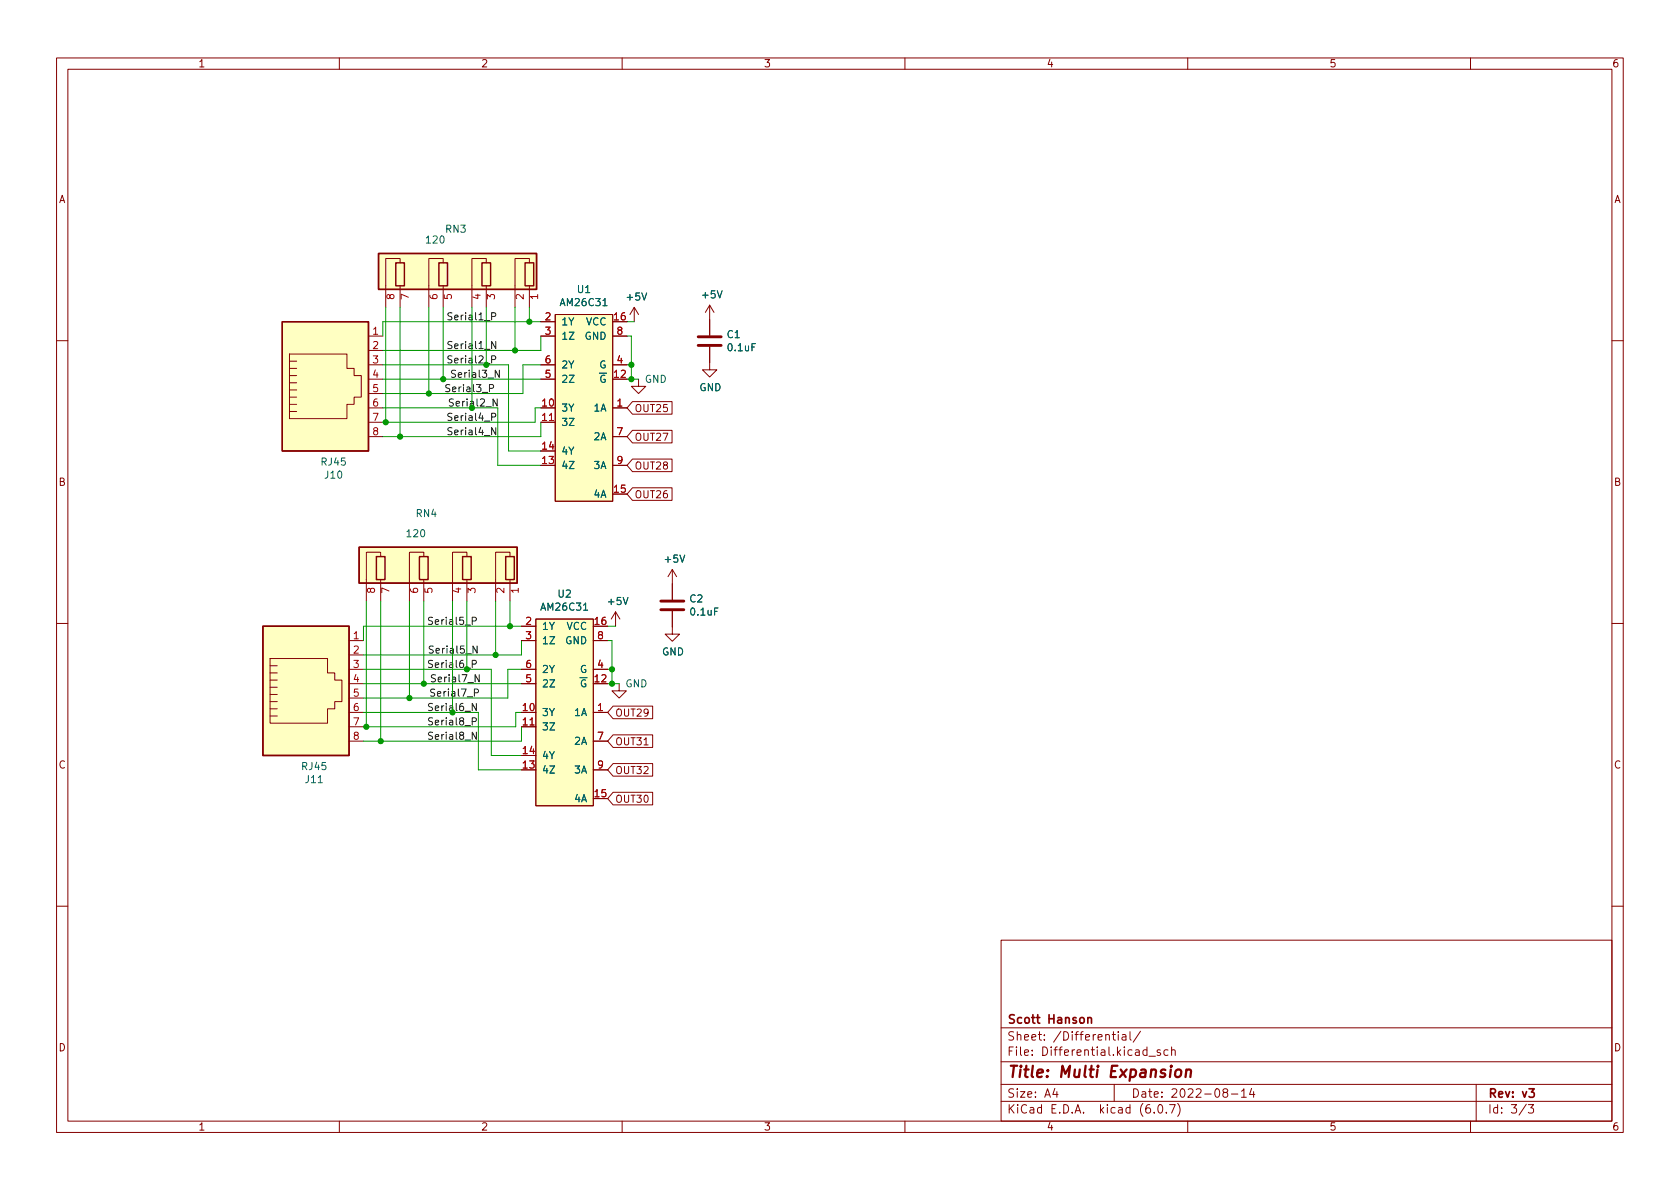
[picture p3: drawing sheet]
<svg xmlns="http://www.w3.org/2000/svg" width="297mm" height="210mm" viewBox="0 0 297 210" stroke-linecap="round" stroke-linejoin="round" font-family="sans-serif">
<g fill="none" stroke="#840000" stroke-width=".18">
<path d="M10 10.2h277v190.1h-277zM12 12.2h273v186.1h-273zM60 10.2v2M110 10.2v2M160 10.2v2M210 10.2v2M260 10.2v2M65.2 59.4h2.5M70.7 46.5v-.8h-2.5v8.7M70.7 50.5v3.9M78.4 46.5v-.8h-2.6v8.7M78.4 50.5v3.9"/>
<path d="M86 46.5v-.8h-2.6v8.7M86 50.5v3.9M93.6 46.5v-.8h-2.5v8.7M93.6 50.5v3.9M95.6 59.4h2.6M95.6 56.9h2.6M98.2 55.6h10.1v33h-10.1zM108.3 59.4h2.6M112.1 54.4l-.7 1.2M112.1 54.4v2.5M112.1 54.4l.8 1.2M125.5 54v5.3"/>
<path d="M125.5 54l-.8 1.2M125.5 54l.7 1.2M10 60.2h2M51.2 63.9h1.3M51.2 65.1h1.3M51.2 66.4h1.3M51.2 67.7h1.3M51.2 69h1.3M51.2 70.2h1.3M51.2 62.6h10.1v2.5h1.3v1.3h1.3v3.8h-1.3v1.3h-1.3v2.5h-10.1zM51.2 71.5h1.3M51.2 72.8h1.3"/>
<path d="M65.2 62h2.5M65.2 64.5h2.5M65.2 67.1h2.5M65.2 69.6h2.5M65.2 72.1h2.5M65.2 74.7h2.5M65.2 77.2h2.5M95.6 64.5h2.6M95.6 67.1h2.6M95.6 74.7h2.6M108.3 64.5h2.6M108.3 72.1h2.6"/>
<path d="M108.3 77.2h2.6M111.8 71h7v2.2h-7l-.9-1.1zM111.8 76.1h7v2.2h-7l-.9-1.1zM112.9 67.1v1.2h1.3l-1.3 1.3-1.3-1.3h1.3M125.5 61.3v4.1h1.2l-1.2 1.3-1.3-1.3h1.3M285 60.2h2M67.3 98.4v-.7h-2.5v8.6M74.9 98.4v-.7h-2.5v8.6M82.5 98.4v-.7h-2.5v8.6M90.2 98.4v-.7h-2.6v8.6M108.3 82.3h2.6M111.8 81.2h7v2.2h-7l-.9-1.1z"/>
<path d="M111.8 86.3h7v2.2h-7l-.9-1.1zM10 110.2h2M47.8 117.7h1.2M47.8 119h1.2M47.8 116.5h10.1v2.5h1.3v1.3h1.3v3.8h-1.3v1.2h-1.3v2.6h-10.1zM61.7 113.3h2.6M61.7 115.8h2.6M61.7 118.4h2.6M67.3 102.5v3.8M74.9 102.5v3.8M82.5 102.5v3.8M90.2 102.5v3.8"/>
<path d="M92.2 113.3h2.5M92.2 118.4h2.5M92.2 110.7h2.5M94.7 109.5h10.2v33h-10.2zM104.9 113.3h2.5M104.9 118.4h2.5M108.8 108.2l-.7 1.3M108.8 108.2v2.5M108.8 108.2l.8 1.3M118.9 108.1v4h1.2l-1.2 1.3-1.3-1.3h1.3M118.9 100.7v5.3M118.9 100.7l-.8 1.3"/>
<path d="M118.9 100.7l.7 1.3M285 110.2h2M47.8 120.3h1.2M47.8 121.5h1.2M47.8 122.8h1.2M47.8 124.1h1.2M47.8 125.3h1.2M47.8 126.6h1.2M61.7 120.9h2.6M61.7 123.4h2.6M61.7 126h2.6M61.7 128.5h2.6"/>
<path d="M61.7 131.1h2.6M92.2 120.9h2.5M92.2 128.5h2.5M104.9 126h2.5M104.9 131.1h2.5M104.9 136.1h2.5M108.4 129.9h7v2.3h-7l-1-1.1zM108.4 135h7v2.2h-7l-1-1.1zM108.4 124.9h7v2.2h-7l-1-1.1zM109.5 120.9v1.3h1.2l-1.2 1.2-1.3-1.2h1.3M108.4 140.1h7v2.2h-7l-1-1.1zM10 160.2h2"/>
<path d="M177 166.3h108v32h-108zM285 160.2h2M60 198.3v2M110 198.3v2M160 198.3v2M177 194.8h108M177 191.8h108M177 187.8h108M177 181.8h108M186.5 192.5l-.4 1h1M186.9 193v1M196.6 182.9h.6"/>
<path d="M196.9 182.4v1.3l.3 .2M197 191.8v3M197.7 182.4v.2M197.7 182.9v1M198.4 183h.6l.1 .9M199.1 183.3l-.5 .1a.29 .29 0 0 0-.2 .2 .29 .29 0 0 0 .2 .3h.5M199.8 182.4v1.3l.2 .2M201.6 182.4l-1.2 1.9M203.1 186.8h1.2M204.1 196.7v.1M204.9 195.4l.2-.1a.81 .81 0 0 1 .6 .7 .81 .81 0 0 1-.3 .8h-.2a.81 .81 0 0 1-.6-.6 .81 .81 0 0 1 .3-.8zM205.1 185.7l-.3-.1-.2 .2v.3l.5 .1v.4h-.5"/>
<path d="M206.2 196.7v.1M206.5 185.7l-.4-.1-.3 .3v.4l.1 .3h.6M206.8 195.3h1l-.7 1.5M207.1 185.8l.3-.2 .3 .1 .1 .9M207.1 185.1v1.5M208.2 195.1a1.72 1.72 0 0 1 0 2.3M210 198.3v2M216.5 193.2l-.3-.3 .1-.2 .2-.2 .4 .1 .2 .2-.1 .2-.6 .2-.2 .3 .1 .4 .2 .1h.4l.2-.3-.1-.4-.2-.1M217.7 193.5h1.2M219.5 193l.4-.5v1.5M219.5 194h.9M221.3 192.5l-.4 1h1"/>
<path d="M221.6 193v1M260 198.3v2M261 191.8v6.5M269.9 195.3l-1.3 1.9M270.2 195.3h1l-.6 .6 .5 .1v.7l-.2 .1h-.5l-.2-.1"/>
</g>
<path d="M192.3 179.9v1M192.3 180.1l.3-.2 .3 .1 .1 .9M270.3 192.5h1l-.5 .6 .4 .1v.7l-.2 .1h-.4l-.3-.1" fill="none" stroke="#840000" stroke-width=".3"/>
<path d="M207.9 189.3a.52 .52 0 0 1 .6-.2 .52 .52 0 0 1 .4 .4l-.1 .6a.55 .55 0 0 1-.5 .4 .55 .55 0 0 1-.5-.4zM209.8 189.3a.49 .49 0 0 1 .8 .1l-.1 1.1M209.8 189.1l-.2 1.4" fill="none" stroke="#840000" stroke-width=".4"/>
<path d="M123.4 59.6h4.1M123.4 61.1h4.1M116.8 107.8h4.1M116.8 106.3h4.1" fill="none" stroke="#840000" stroke-width=".51"/>
<g fill="#ffffc2" stroke="#ffffc2" stroke-width=".18">
<path d="M66.9 44.8h28v6.4h-28z"/>
<path d="M49.9 56.9h15.3v22.9h-15.3z"/>
<path d="M46.5 110.7h15.2v22.9h-15.2z"/>
<path d="M63.5 96.8h27.9v6.3h-27.9z"/>
<path d="M94.7 109.5h10.2v33h-10.2z"/>
<path d="M98.2 55.6h10.1v33h-10.1z"/>
</g>
<path d="M49.9 56.9h15.3v22.9h-15.3zM66.9 44.8h28v6.4h-28zM70 46.5h1.5v4h-1.5zM77.6 46.5h1.5v4h-1.5zM85.2 46.5h1.5v4h-1.5zM92.8 46.5h1.6v4h-1.6zM63.5 96.8h27.9v6.3h-27.9zM66.5 98.4h1.6v4.1h-1.6zM74.2 98.4h1.5v4.1h-1.5zM81.8 98.4h1.5v4.1h-1.5zM89.4 98.4h1.5v4.1h-1.5zM46.5 110.7h15.2v22.9h-15.2z" fill="none" stroke="#840000" stroke-width=".25"/>
<g fill="none" stroke="#0f0f0f" stroke-width=".18">
<path d="M86.9 56l.6-.1 .2-.2-.1-.3-.7-.1v1.3M86.5 68.7l.6-.1 .2-.2-.1-.3-.7-.1v1.3M86.9 63.6l.6-.1 .2-.2-.1-.3-.7-.1v1.3M86.9 73.7h.6l.2-.2-.1-.3-.7-.1v1.2M87.7 75.6v1.3l-.8-1.3v1.3M87.7 60.4v1.2l-.8-1.2v1.2M87.9 70.5v1.3l-.7-1.3v1.3M88.3 65.5v1.2l-.7-1.2v1.2M83.5 117.4h.6l.1-.2v-.3l-.7-.1v1.2M83.5 109.8h.6l.1-.2v-.3l-.7-.2v1.3M84.3 114.2v1.3l-.7-1.3v1.3M84.7 119.3v1.3l-.7-1.3v1.3"/>
<path d="M83.5 127.6l.6-.1 .1-.1v-.4l-.7-.1v1.3M83.9 122.5h.6l.1-.2-.1-.3-.6-.2v1.3M84.2 124.4v1.3l-.7-1.3v1.3M84.2 129.5v1.2l-.7-1.2v1.2"/>
</g>
<g fill="none" stroke="#009600" stroke-width=".18">
<path d="M68.2 54.4v20.3M70.7 54.4v22.8M75.8 54.4v15.2M78.4 54.4v12.7M83.4 54.4v17.7M86 54.4v10.1M91.1 54.4v7.6M93.6 54.4v2.5M95.6 59.4v2.6h-27.9M95.6 56.9h-27.9v2.5M110.9 56.9h1.2M110.9 59.4h.7v7.7"/>
<path d="M67.7 67.1h27.9M67.7 72.1h20.3v10.2h7.6M67.7 64.5h22.2v15.3h5.7M95.6 72.1h-1v2.6h-26.9M95.6 64.5h-3.1v5.1h-24.8M95.6 74.7v2.5h-27.9M110.9 67.1h2M110.9 64.5h.7M64.3 118.4h22.6v15.2h5.3M64.8 106.3v22.2M67.3 106.3v24.8M72.4 106.3v17.1"/>
<path d="M74.9 106.3v14.6M80 106.3v19.7M82.5 106.3v12.1M87.6 106.3v9.5M90.2 106.3v4.4M92.2 118.4h-2.4v5h-25.5M92.2 110.7h-27.9v2.6M92.2 113.3v2.5h-27.9M107.4 113.3h.8v7.6M107.4 118.4h.8M107.4 110.7h1.4M64.3 126h20.3v10.1h7.6"/>
<path d="M64.3 120.9h27.9M92.2 126h-1v2.5h-26.9M92.2 128.5v2.6h-27.9M107.4 120.9h2.1"/>
</g>
<g fill="#009600" stroke="#009600" stroke-width=".18">
<circle cx="67.3" cy="131.1" r=".46"/>
<circle cx="64.8" cy="128.5" r=".46"/>
<circle cx="72.4" cy="123.4" r=".46"/>
<circle cx="74.9" cy="120.9" r=".46"/>
<circle cx="87.6" cy="115.8" r=".46"/>
<circle cx="70.7" cy="77.2" r=".46"/>
<circle cx="68.2" cy="74.7" r=".46"/>
<circle cx="78.4" cy="67.1" r=".46"/>
<circle cx="75.8" cy="69.6" r=".46"/>
<circle cx="108.2" cy="120.9" r=".46"/>
<circle cx="90.2" cy="110.7" r=".46"/>
<circle cx="108.2" cy="118.4" r=".46"/>
<circle cx="111.6" cy="67.1" r=".46"/>
<circle cx="111.6" cy="64.5" r=".46"/>
<circle cx="93.6" cy="56.9" r=".46"/>
<circle cx="91.1" cy="62" r=".46"/>
</g>
<text font-size="2.8" fill="#840000" x="178" y="190.6">Title: Multi Expansion</text>
<g font-size="2.1" fill="#840000">
<text x="178" y="184">Sheet: /Differential/</text>
<text x="178" y="181">Scott Hanson</text>
<text x="178" y="186.7">File: Differential.kicad_sch</text>
<text x="178" y="196.9">KiCad E.D.A. kicad (6.0.7)</text>
<text x="178" y="194.1">Size: A4</text>
<text x="200" y="194.1">Date: 2022-08-14</text>
<text x="263" y="194.1">Rev: v3</text>
<text x="263" y="196.9">Id: 3/3</text>
</g>
<g font-size="1.8" fill="#840000">
<text x="35" y="11.9">1</text>
<text x="85" y="11.9">2</text>
<text x="135" y="11.9">3</text>
<text x="185" y="11.9">4</text>
<text x="235" y="11.9">5</text>
<text x="285" y="11.9">6</text>
<text x="10.3" y="35.9">A</text>
<text x="285.3" y="35.9">A</text>
<text x="112.1" y="72.9">OUT25</text>
<text x="112.1" y="77.9">OUT27</text>
<text x="112.1" y="83">OUT28</text>
<text x="10.3" y="85.9">B</text>
<text x="112.1" y="88.1">OUT26</text>
<text x="285.3" y="85.9">B</text>
<text x="108.7" y="131.8">OUT31</text>
<text x="108.7" y="126.7">OUT29</text>
<text x="10.3" y="135.9">C</text>
<text x="108.7" y="136.9">OUT32</text>
<text x="285.3" y="135.9">C</text>
<text x="108.7" y="141.9">OUT30</text>
<text x="10.3" y="185.9">D</text>
<text x="285.3" y="185.9">D</text>
<text x="35" y="199.9">1</text>
<text x="85" y="199.9">2</text>
<text x="135" y="199.9">3</text>
<text x="185" y="199.9">4</text>
<text x="235" y="199.9">5</text>
<text x="285" y="199.9">6</text>
</g>
<g font-size="1.8" fill="#006464">
<text x="78.8" y="41.1">RN3</text>
<text x="75.5" y="43">120</text>
<text x="102.1" y="51.8">U1</text>
<text x="110.9" y="53.1">+5V</text>
<text x="124.3" y="52.8">+5V</text>
<text x="99.2" y="57.5">1Y</text>
<text x="99.3" y="54.1">AM26C31</text>
<text x="103.6" y="57.5">VCC</text>
<text x="128.6" y="59.8">C1</text>
<text x="99.2" y="60.1">1Z</text>
<text x="99.2" y="65.1">2Y</text>
<text x="103.4" y="60.1">GND</text>
<text x="105.9" y="65.1">G</text>
<text x="128.8" y="62.1">0.1uF</text>
<text x="99.2" y="67.7">2Z</text>
<text x="104.6" y="67.7">~{G}</text>
<text x="114" y="67.7">GND</text>
<text x="123.6" y="69.2">GND</text>
<text x="99.2" y="72.8">3Y</text>
<text x="99.2" y="75.3">3Z</text>
<text x="105.1" y="72.8">1A</text>
<text x="105.1" y="77.8">2A</text>
<text x="56.9" y="82.3">RJ45</text>
<text x="99.2" y="82.9">4Z</text>
<text x="99.2" y="80.4">4Y</text>
<text x="105.1" y="82.9">3A</text>
<text x="57.5" y="84.6">J10</text>
<text x="105.1" y="88">4A</text>
<text x="72" y="95">120</text>
<text x="73.6" y="91.4">RN4</text>
<text x="117.7" y="99.5">+5V</text>
<text x="95.8" y="108">AM26C31</text>
<text x="98.7" y="105.7">U2</text>
<text x="107.6" y="107">+5V</text>
<text x="122" y="106.5">C2</text>
<text x="95.8" y="111.4">1Y</text>
<text x="95.8" y="113.9">1Z</text>
<text x="100" y="113.9">GND</text>
<text x="100.2" y="111.4">VCC</text>
<text x="122.2" y="108.8">0.1uF</text>
<text x="95.8" y="119">2Y</text>
<text x="102.5" y="119">G</text>
<text x="117" y="115.9">GND</text>
<text x="95.8" y="121.5">2Z</text>
<text x="101.1" y="121.5">~{G}</text>
<text x="110.6" y="121.5">GND</text>
<text x="95.8" y="126.6">3Y</text>
<text x="95.8" y="129.2">3Z</text>
<text x="101.6" y="126.6">1A</text>
<text x="101.6" y="131.7">2A</text>
<text x="53.4" y="136.2">RJ45</text>
<text x="95.8" y="136.8">4Z</text>
<text x="95.8" y="134.2">4Y</text>
<text x="101.6" y="136.8">3A</text>
<text x="54.1" y="138.5">J11</text>
<text x="101.6" y="141.9">4A</text>
</g>
<g font-size="1.8" fill="#a90000">
<text x="69.7" y="52.9" transform="rotate(-90 69.7 52.9)">8</text>
<text x="72.3" y="52.9" transform="rotate(-90 72.3 52.9)">7</text>
<text x="77.3" y="52.9" transform="rotate(-90 77.3 52.9)">6</text>
<text x="79.9" y="52.9" transform="rotate(-90 79.9 52.9)">5</text>
<text x="85" y="52.9" transform="rotate(-90 85 52.9)">4</text>
<text x="87.5" y="52.9" transform="rotate(-90 87.5 52.9)">3</text>
<text x="92.6" y="52.9" transform="rotate(-90 92.6 52.9)">2</text>
<text x="95.1" y="52.9" transform="rotate(-90 95.1 52.9)">1</text>
<text x="65.9" y="59.2">1</text>
<text x="96.4" y="56.6">2</text>
<text x="96.4" y="59.2">3</text>
<text x="108.6" y="56.6">16</text>
<text x="109.1" y="59.2">8</text>
<text x="65.9" y="61.7">2</text>
<text x="65.9" y="64.3">3</text>
<text x="96.4" y="64.3">6</text>
<text x="109.1" y="64.3">4</text>
<text x="65.9" y="66.8">4</text>
<text x="65.9" y="69.3">5</text>
<text x="65.9" y="71.9">6</text>
<text x="95.9" y="71.9">10</text>
<text x="96.4" y="66.8">5</text>
<text x="108.6" y="66.8">12</text>
<text x="109.1" y="71.9">1</text>
<text x="65.9" y="74.4">7</text>
<text x="65.9" y="77">8</text>
<text x="95.9" y="74.4">11</text>
<text x="109.1" y="77">7</text>
<text x="95.9" y="82">13</text>
<text x="95.9" y="79.5">14</text>
<text x="109.1" y="82">9</text>
<text x="108.6" y="87.1">15</text>
<text x="66.3" y="104.9" transform="rotate(-90 66.3 104.9)">8</text>
<text x="68.8" y="104.9" transform="rotate(-90 68.8 104.9)">7</text>
<text x="73.9" y="104.9" transform="rotate(-90 73.9 104.9)">6</text>
<text x="76.5" y="104.9" transform="rotate(-90 76.5 104.9)">5</text>
<text x="81.5" y="104.9" transform="rotate(-90 81.5 104.9)">4</text>
<text x="84.1" y="104.9" transform="rotate(-90 84.1 104.9)">3</text>
<text x="89.2" y="104.9" transform="rotate(-90 89.2 104.9)">2</text>
<text x="91.7" y="104.9" transform="rotate(-90 91.7 104.9)">1</text>
<text x="62.5" y="113">1</text>
<text x="93" y="110.5">2</text>
<text x="93" y="113">3</text>
<text x="105.2" y="110.5">16</text>
<text x="105.7" y="113">8</text>
<text x="62.5" y="115.6">2</text>
<text x="62.5" y="118.1">3</text>
<text x="93" y="118.1">6</text>
<text x="105.7" y="118.1">4</text>
<text x="62.5" y="120.6">4</text>
<text x="62.5" y="123.2">5</text>
<text x="62.5" y="125.7">6</text>
<text x="92.5" y="125.7">10</text>
<text x="93" y="120.6">5</text>
<text x="105.2" y="120.6">12</text>
<text x="105.7" y="125.7">1</text>
<text x="62.5" y="128.3">7</text>
<text x="62.5" y="130.8">8</text>
<text x="92.5" y="128.3">11</text>
<text x="105.7" y="130.8">7</text>
<text x="92.5" y="135.9">13</text>
<text x="92.5" y="133.3">14</text>
<text x="105.7" y="135.9">9</text>
<text x="105.2" y="141">15</text>
</g>
<g font-size="1.8" fill="#0f0f0f">
<text x="78.9" y="56.6">Serial1_P</text>
<text x="78.9" y="61.7">Serial1_N</text>
<text x="78.5" y="69.3">Serial3_P</text>
<text x="79.5" y="66.8">Serial3_N</text>
<text x="78.9" y="77">Serial4_N</text>
<text x="78.9" y="74.4">Serial4_P</text>
<text x="75.4" y="110.5">Serial5_P</text>
<text x="75.6" y="115.6">Serial5_N</text>
<text x="75.8" y="123.2">Serial7_P</text>
<text x="75.9" y="120.6">Serial7_N</text>
<text x="75.4" y="128.3">Serial8_P</text>
<text x="75.4" y="130.8">Serial8_N</text>
</g>
<g font-size="1.8" fill="#009600">
<text x="78.9" y="64.3">Serial2_P</text>
<text x="79.1" y="71.9">Serial2_N</text>
<text x="75.4" y="118.1">Serial6_P</text>
<text x="75.4" y="125.7">Serial6_N</text>
</g>
</svg>
